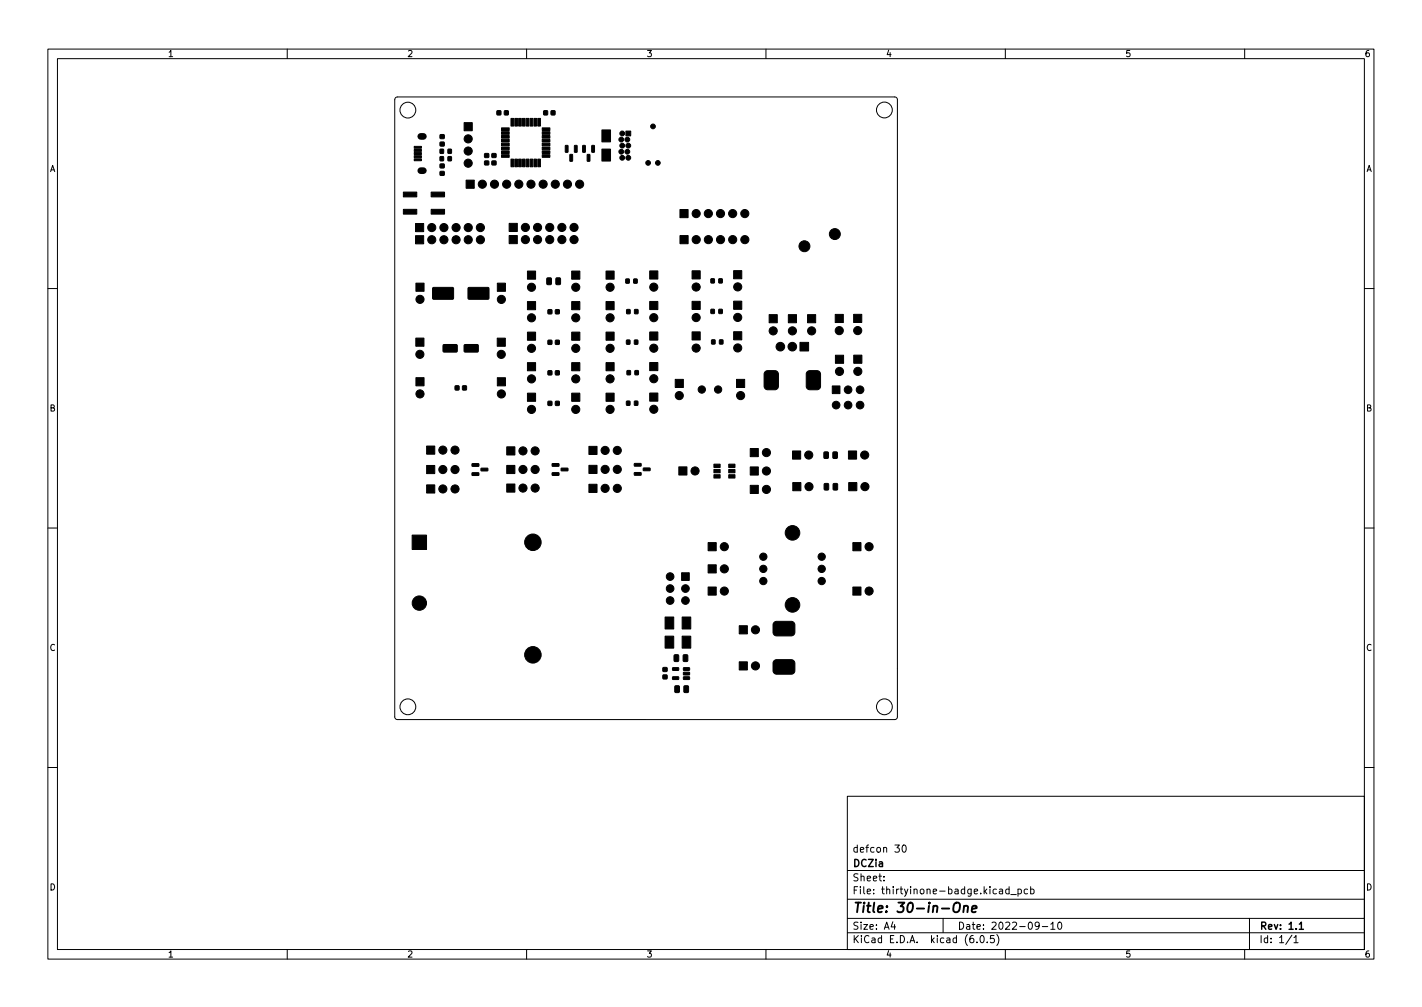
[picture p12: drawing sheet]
<svg xmlns="http://www.w3.org/2000/svg" width="297mm" height="210mm" viewBox="0 0 297 210" stroke-linecap="round" stroke-linejoin="round" font-family="sans-serif">
<g fill="none" stroke="#000" stroke-width=".21">
<path d="M10 10.2h277v190.1h-277zM12 12.2h273v186.1h-273zM60 10.2v2M110 10.2v2M160 10.2v2M210 10.2v2M260 10.2v2M82.6 20.4l.4-.2h103.9l.4 .3 .2 .3v128.9l-.3 .4-.3 .1h-103.9l-.4-.2-.1-.3v-128.9zM10 60.2h2M285 60.2h2M10 110.2h2M285 110.2h2"/>
<path d="M10 160.2h2M177 166.3h108v32h-108zM186.9 176.4h1l-.5 .6 .4 .1v.7l-.2 .1-.7-.1M188.6 176.6l.2-.2a.8 .8 0 0 1 .5 .8 .8 .8 0 0 1-.5 .7l-.2-.1-.2-.4zM285 160.2h2M60 198.3v2M110 198.3v2M160 198.3v2M177 194.8h108M177 191.8h108M177 187.8h108M177 181.8h108"/>
<path d="M184.6 183.8v.1M184.6 183v.1M186.5 192.5l-.4 1h1M186.9 193v1M197 191.8v3M204.1 196.7v.1M204.9 195.4l.2-.1a.8 .8 0 0 1 .5 .8 .8 .8 0 0 1-.5 .7 1 1 0 0 1-.2-1.4zM206.2 196.7v.1M207.6 195.3h-.7v.7l.2-.1 .5 .1 .1 .2-.1 .5-.2 .1-.5-.1M208.2 195.1a1.72 1.72 0 0 1 0 2.3M208.8 185.7h.6v.9M209.4 186l-.5 .1-.2 .2 .2 .3h.5"/>
<path d="M210 198.3v2M210.8 185.7l-.4-.1-.3 .3 .1 .7h.6M210.8 185.1v1.5M211.1 186.8h1.2M212.6 185.7l.5-.1 .3 .3-.2 .7h-.6M212.6 185.6v1.5M214.6 185.7l-.4-.1-.3 .3 .2 .7h.5M215.3 185.7l.4-.1 .3 .3-.1 .7h-.6M215.3 185.1v1.5M217.1 193.2l-.3 .3-.4-.1-.2-.2 .2-.6 .4-.1 .2 .2a.99 .99 0 0 1-.4 1.3h-.2M217.7 193.5h1.2M219.5 193l.4-.5v1.5"/>
<path d="M219.5 194h.9M221.1 192.6l.2-.1a.8 .8 0 0 1 .5 .8 .8 .8 0 0 1-.5 .7 1 1 0 0 1-.2-1.4zM260 198.3v2M261 191.8v6.5M269.9 195.3l-1.3 1.9M270.3 195.8l.4-.5v1.5M270.3 196.8h.8"/>
<circle cx="85.2" cy="23" r="1.65"/>
<circle cx="184.7" cy="23" r="1.65"/>
<circle cx="85.2" cy="147.6" r="1.65"/>
<circle cx="184.7" cy="147.6" r="1.65"/>
</g>
<path d="M271.4 193l.4-.5v1.5M271.4 194h.9" fill="none" stroke="#000" stroke-width=".3"/>
<path d="M199.3 188.7a.69 .69 0 0 1 1.2 0 1.47 1.47 0 0 1-.6 1.8l-.6-.1a1.5 1.5 0 0 1 0-1.7zM201.4 189.3l.3-.2 .4 .1v1.3M201.4 189.1l-.2 1.4M203 189.8l1-.2v-.4h-.8l-.2 1 .2 .3 .6-.1" fill="none" stroke="#000" stroke-width=".4"/>
<g fill="#000" stroke="#000" stroke-width=".21">
<path d="M86.5 33.2h1.5v.4h-1.5zM86.5 32.5h1.5v.4h-1.5zM86.5 31.9h1.5v.4h-1.5zM86.5 31.2h1.5v.4h-1.5zM86.5 30.6h1.5v.4h-1.5zM91.9 31.2h.7v.8h-.7zM91.9 32.7h.7v.9h-.7zM92 35.8h.8v.8h-.8zM92 34.3h.8v.7h-.8zM92 29.7h.8v.8h-.8zM92 28.1h.8v.8h-.8zM93.6 31.2h.7v.8h-.7z"/>
<path d="M93.6 32.7h.7v.9h-.7zM96.9 25.6h1.7v1.7h-1.7zM97.4 37.6h1.7v1.7h-1.7zM101.3 33.6h.8v.8h-.8zM101.3 32.1h.8v.8h-.8zM102.8 33.6h.8v.8h-.8zM102.8 32.1h.8v.8h-.8zM103.8 23.1h.8v.9h-.8zM104.8 32.3h1.6v.5h-1.6zM104.8 31.5h1.6v.5h-1.6zM104.8 30.7h1.6v.5h-1.6zM104.8 29.9h1.6v.5h-1.6z"/>
<path d="M104.8 29.1h1.6v.5h-1.6zM104.8 28.3h1.6v.5h-1.6zM104.8 27.5h1.6v.5h-1.6zM104.8 26.7h1.6v.5h-1.6zM105.4 23.1h.7v.9h-.7zM106.7 24.7h.6v1.6h-.6zM106.7 33.2h.6v1.6h-.6zM107.5 24.7h.6v1.6h-.6zM107.5 33.2h.6v1.6h-.6zM108.3 24.7h.6v1.6h-.6zM108.3 33.2h.6v1.6h-.6zM109.1 24.7h.6v1.6h-.6z"/>
<path d="M109.1 33.2h.6v1.6h-.6zM109.9 24.7h.6v1.6h-.6zM109.9 33.2h.6v1.6h-.6zM110.7 24.7h.6v1.6h-.6zM110.7 33.2h.6v1.6h-.6zM111.5 24.7h.6v1.6h-.6zM111.5 33.2h.6v1.6h-.6zM112.3 24.7h.6v1.6h-.6zM112.3 33.2h.6v1.6h-.6zM113.3 26.7h1.6v.5h-1.6zM113.3 27.5h1.6v.5h-1.6zM113.3 28.3h1.6v.5h-1.6z"/>
<path d="M113.3 29.1h1.6v.5h-1.6zM113.3 29.9h1.6v.5h-1.6zM113.3 30.7h1.6v.5h-1.6zM113.3 31.5h1.6v.5h-1.6zM113.3 32.3h1.6v.5h-1.6zM113.6 23.1h.8v.9h-.8zM115.1 23.1h.8v.9h-.8zM118.1 30.4h.6l-.1 1.4-.5-.1zM119.1 32.3h.5l-.1 1.4-.5-.1zM120 30.4h.6l-.1 1.4-.5-.1zM121.7 30.4h.6l-.1 1.4-.5-.1zM122.7 32.3h.5l-.1 1.4-.4-.1z"/>
<path d="M123.6 30.4h.6l-.1 1.4-.5-.1zM125.7 31.1h1.8v2.5h-1.8zM125.7 27.1h1.8v2.5h-1.8zM130.7 27.4h1v1h-1zM84.3 40.1h2.8v1h-2.8zM84.3 43.7h2.8v1h-2.8zM86.8 49.2h1.7v1.7h-1.7zM86.8 46.7h1.7v1.7h-1.7zM90.1 40.1h2.8v1h-2.8zM90.1 43.7h2.8v1h-2.8zM106.4 49.2h1.7v1.7h-1.7zM106.4 46.6h1.7v1.7h-1.7z"/>
<path d="M110.2 56.6h1.7v1.7h-1.7zM114.3 58.1l.6-.1 .3 .1v1.1l-.2 .2h-.6l-.2-.1zM116.2 58.1l.6-.1 .3 .1v1.1l-.2 .2h-.6l-.2-.1zM119.4 56.6h1.7v1.7h-1.7zM126.6 56.6h1.7v1.7h-1.7zM130.7 58.3h.7v.8h-.7zM132.4 58.3h.7v.8h-.7zM135.7 56.6h1.7v1.7h-1.7zM142 43.7h1.7v1.7h-1.7zM142 49.2h1.7v1.7h-1.7zM144.6 56.5h1.7v1.7h-1.7zM148.5 58.2h.7v.9h-.7z"/>
<path d="M150.2 58.2h.7v.9h-.7zM153.2 56.5h1.7v1.7h-1.7zM86.9 70.6h1.7v1.7h-1.7zM86.9 59.1h1.7v1.7h-1.7zM90.4 60.1l4.2-.1 .2 .3-.1 2-.2 .2h-4l-.1-.2zM92.6 72l2.8-.1 .1 .3v1.2l-.2 .1h-2.6l-.2-.2zM97 72l2.8-.1 .1 .3v1.2l-.2 .1h-2.6l-.2-.2zM97.8 60.1l4.2-.1 .2 .3-.1 2-.2 .2h-4l-.1-.2zM103.9 70.6h1.7v1.7h-1.7zM103.9 59.1h1.7v1.7h-1.7zM110.2 75.7h1.7v1.7h-1.7zM110.2 69.3h1.7v1.7h-1.7z"/>
<path d="M110.2 63h1.7v1.7h-1.7zM114.5 77.4h.8v.9h-.8zM114.5 71.1h.8v.8h-.8zM114.5 64.7h.8v.8h-.8zM116 77.4h.8v.9h-.8zM116 71.1h.8v.8h-.8zM116 64.7h.8v.8h-.8zM119.4 69.3h1.7v1.7h-1.7zM119.4 75.7h1.7v1.7h-1.7zM119.4 63h1.7v1.7h-1.7zM126.6 63h1.7v1.7h-1.7zM126.6 75.7h1.7v1.7h-1.7z"/>
<path d="M126.6 69.3h1.7v1.7h-1.7zM130.9 71h.7v.9h-.7zM130.9 64.6h.7v.9h-.7zM131 77.4h.7v.8h-.7zM132.5 71h.7v.9h-.7zM132.6 64.6h.7v.9h-.7zM132.6 77.4h.7v.8h-.7zM135.7 75.7h1.7v1.7h-1.7zM135.7 62.9h1.7v1.7h-1.7zM135.7 69.3h1.7v1.7h-1.7zM144.6 69.3h1.7v1.7h-1.7zM144.6 62.9h1.7v1.7h-1.7z"/>
<path d="M148.5 64.6h.7v.8h-.7zM148.7 71h.6v.8h-.6zM150.2 64.6h.7v.8h-.7zM150.3 71h.7v.8h-.7zM153.2 69.3h1.7v1.7h-1.7zM153.2 62.9h1.7v1.7h-1.7zM160.7 65.7h1.7v1.7h-1.7zM159.8 77.7l.6-.3h1.6l.4 .3 .2 .4v2.5l-.3 .6-.4 .2h-1.5l-.6-.3-.2-.5v-2.5zM164.7 65.7h1.7v1.7h-1.7zM167.1 71.5h1.8v1.8h-1.8zM168.7 65.7h1.7v1.7h-1.7zM168.7 77.5l.5-.1h1.5l.5 .3 .2 .4v2.5l-.3 .6-.4 .2h-1.5l-.6-.3-.2-.5v-2.5z"/>
<path d="M174.5 65.6h1.7v1.7h-1.7zM174.5 74.2h1.7v1.7h-1.7zM178.3 65.6h1.7v1.7h-1.7zM178.3 74.2h1.7v1.7h-1.7zM86.9 78.9h1.7v1.7h-1.7zM89.1 93.1h1.7v1.7h-1.7zM89.1 97.2h1.7v1.7h-1.7zM95.1 80.6h.8v.8h-.8zM96.6 80.6h.8v.8h-.8zM98.6 96.8h1.4v.5l-1.3 .1zM98.6 98.7h1.4v.5l-1.3 .1zM100.5 97.8l1.3-.1 .1 .5-1.4 .1z"/>
<path d="M103.9 78.9h1.7v1.7h-1.7zM105.9 93.3h1.7v1.7h-1.7zM105.9 97.2h1.7v1.7h-1.7zM110.2 82.1h1.7v1.7h-1.7zM114.5 83.8h.8v.8h-.8zM115.4 96.8h1.3l.1 .5-1.4 .1zM115.4 98.7h1.3l.1 .5-1.4 .1zM116 83.8h.8v.8h-.8zM117.2 97.8l1.4-.1 .1 .5-1.4 .1zM119.4 82.1h1.7v1.7h-1.7zM123 93.2h1.7v1.7h-1.7zM123 97.2h1.7v1.7h-1.7z"/>
<path d="M126.6 82.1h1.7v1.7h-1.7zM130.9 83.8h.7v.8h-.7zM132.5 96.8h1.4v.5h-1.3zM132.5 98.7h1.4v.5h-1.3zM132.5 83.8h.7v.8h-.7zM134.4 97.7h1.3l.1 .5-1.4 .1zM135.7 82.1h1.7v1.7h-1.7zM141 79.2h1.7v1.7h-1.7zM141.8 97.5h1.7v1.7h-1.7zM149.1 96.9h1.3v.7h-1.3zM149.1 98h1.3v.7h-1.3zM149.1 99.1h1.3v.7h-1.3z"/>
<path d="M152.2 99.1h1.3v.7h-1.3zM152.2 98h1.3v.7h-1.3zM152.2 96.9h1.3v.7h-1.3zM153.9 79.2h1.7v1.7h-1.7zM156.7 97.5h1.7v1.7h-1.7zM156.7 93.6h1.7v1.7h-1.7zM165.5 94.2h1.7v1.7h-1.7zM172.2 94.4l.6-.1 .2 .2 .1 1-.2 .2h-.6l-.2-.1zM173.9 80.6h1.6v1.6h-1.6zM174 94.4l.7-.1 .2 .2v1l-.1 .2h-.6l-.2-.1zM177.2 94.2h1.7v1.7h-1.7zM86.1 111.7h3v3h-3z"/>
<path d="M89.1 101.2h1.7v1.7h-1.7zM105.9 101.1h1.7v1.7h-1.7zM123 101.1h1.7v1.7h-1.7zM142.4 119.6h1.6v1.6h-1.6zM147.9 117.9h1.7v1.7h-1.7zM147.9 113.3h1.7v1.7h-1.7zM156.7 101.3h1.7v1.7h-1.7zM165.6 100.8h1.7v1.7h-1.7zM172.2 101l.7-.1 .2 .2v1l-.1 .2h-.6l-.2-.1zM174.1 101l.6-.1 .3 .2v1l-.2 .2h-.5l-.3-.1zM177.3 100.8h1.7v1.7h-1.7zM178.2 113.3h1.7v1.7h-1.7z"/>
<path d="M138.9 128.8h1.8v2.5h-1.8zM138.9 132.8h1.8v2.5h-1.8zM140.9 136.8l.6-.1 .3 .1v1.1l-.2 .2h-.6l-.2-.1zM140.5 139.4h1.2l.1 .5-1.2 .1zM142.5 128.8h1.8v2.5h-1.8zM142.5 132.8h1.8v2.5h-1.8zM142.8 136.8l.6-.1 .3 .1v1.1l-.2 .2h-.6l-.2-.1zM142.8 139.4h1.2l.1 .5-1.3 .1zM147.9 122.6h1.7v1.7h-1.7zM154.4 138.2h1.7v1.7h-1.7zM154.4 130.7h1.7v1.7h-1.7zM161.8 129.9l.4-.2 3.4 .1 .4 .5v2l-.2 .3-.5 .2-3.4-.1-.3-.2-.1-.5v-1.7z"/>
<path d="M178.2 122.6h1.7v1.7h-1.7zM138.5 141h.8v.7h-.8zM138.5 139.4h.8v.8h-.8zM141 143.2h.7l.2 .1v1.1l-.1 .2h-.6l-.2-.1zM140.5 141.3h1.2l.1 .5-1.2 .1zM142.9 143.2h.7l.2 .1v1.1l-.1 .2h-.6l-.2-.1zM142.8 141.3h1.2l.1 .5-1.3 .1zM142.8 140.4l1.2-.1 .1 .5-1.3 .1zM161.8 137.9l.4-.2 3.4 .1 .4 .5v2l-.2 .3-.5 .2-3.4-.1-.3-.2-.1-.5v-1.7z"/>
<circle cx="97.8" cy="34.1" r=".85"/>
<circle cx="97.8" cy="29" r=".85"/>
<circle cx="97.8" cy="31.5" r=".85"/>
<circle cx="100.8" cy="38.5" r=".85"/>
<circle cx="103.3" cy="38.5" r=".85"/>
<circle cx="105.8" cy="38.5" r=".85"/>
<circle cx="108.4" cy="38.5" r=".85"/>
<circle cx="110.9" cy="38.5" r=".85"/>
<circle cx="113.5" cy="38.5" r=".85"/>
<circle cx="116" cy="38.5" r=".85"/>
<circle cx="118.5" cy="38.5" r=".85"/>
<circle cx="121.1" cy="38.5" r=".85"/>
<circle cx="129.8" cy="31.7" r=".5"/>
<circle cx="129.8" cy="29.1" r=".5"/>
<circle cx="130" cy="27.9" r=".5"/>
<circle cx="130" cy="30.4" r=".5"/>
<circle cx="130" cy="32.9" r=".5"/>
<circle cx="131" cy="31.7" r=".5"/>
<circle cx="131" cy="29.1" r=".5"/>
<circle cx="131.2" cy="32.9" r=".5"/>
<circle cx="131.2" cy="30.4" r=".5"/>
<circle cx="135.4" cy="34" r=".49"/>
<circle cx="136.4" cy="26.4" r=".49"/>
<circle cx="137.4" cy="34" r=".49"/>
<circle cx="90.2" cy="47.5" r=".85"/>
<circle cx="90.2" cy="50.1" r=".85"/>
<circle cx="92.7" cy="50.1" r=".85"/>
<circle cx="92.7" cy="47.5" r=".85"/>
<circle cx="95.3" cy="47.5" r=".85"/>
<circle cx="95.3" cy="50.1" r=".85"/>
<circle cx="97.8" cy="50.1" r=".85"/>
<circle cx="97.8" cy="47.5" r=".85"/>
<circle cx="100.3" cy="47.5" r=".85"/>
<circle cx="100.3" cy="50.1" r=".85"/>
<circle cx="109.8" cy="47.5" r=".85"/>
<circle cx="109.8" cy="50" r=".85"/>
<circle cx="111" cy="60" r=".85"/>
<circle cx="112.3" cy="50" r=".85"/>
<circle cx="112.3" cy="47.5" r=".85"/>
<circle cx="114.8" cy="47.5" r=".85"/>
<circle cx="114.8" cy="50" r=".85"/>
<circle cx="117.4" cy="50" r=".85"/>
<circle cx="117.4" cy="47.5" r=".85"/>
<circle cx="119.9" cy="47.5" r=".85"/>
<circle cx="119.9" cy="50" r=".85"/>
<circle cx="120.3" cy="60" r=".85"/>
<circle cx="127.4" cy="60" r=".85"/>
<circle cx="136.6" cy="60" r=".85"/>
<circle cx="145.4" cy="59.9" r=".85"/>
<circle cx="145.4" cy="44.6" r=".85"/>
<circle cx="145.4" cy="50" r=".85"/>
<circle cx="148" cy="44.6" r=".85"/>
<circle cx="148" cy="50" r=".85"/>
<circle cx="150.5" cy="44.6" r=".85"/>
<circle cx="150.5" cy="50" r=".85"/>
<circle cx="153" cy="44.6" r=".85"/>
<circle cx="153.1" cy="50" r=".85"/>
<circle cx="154.1" cy="59.9" r=".85"/>
<circle cx="155.6" cy="44.6" r=".85"/>
<circle cx="155.6" cy="50" r=".85"/>
<circle cx="168" cy="51.4" r="1.14"/>
<circle cx="174.4" cy="48.9" r="1.14"/>
<circle cx="87.7" cy="74" r=".85"/>
<circle cx="87.7" cy="62.5" r=".85"/>
<circle cx="104.7" cy="74" r=".85"/>
<circle cx="104.7" cy="62.5" r=".85"/>
<circle cx="111" cy="66.4" r=".85"/>
<circle cx="111" cy="79.1" r=".85"/>
<circle cx="111" cy="72.7" r=".85"/>
<circle cx="120.3" cy="66.4" r=".85"/>
<circle cx="120.3" cy="72.7" r=".85"/>
<circle cx="120.3" cy="79.1" r=".85"/>
<circle cx="127.4" cy="72.7" r=".85"/>
<circle cx="127.4" cy="66.4" r=".85"/>
<circle cx="127.4" cy="79.1" r=".85"/>
<circle cx="136.6" cy="72.7" r=".85"/>
<circle cx="136.6" cy="66.3" r=".85"/>
<circle cx="136.6" cy="79.1" r=".85"/>
<circle cx="145.4" cy="66.3" r=".85"/>
<circle cx="145.4" cy="72.7" r=".85"/>
<circle cx="154.1" cy="72.7" r=".85"/>
<circle cx="154.1" cy="66.3" r=".85"/>
<circle cx="161.5" cy="69.1" r=".85"/>
<circle cx="163" cy="72.4" r=".9"/>
<circle cx="165.5" cy="72.4" r=".9"/>
<circle cx="165.5" cy="69.1" r=".85"/>
<circle cx="169.5" cy="69.1" r=".85"/>
<circle cx="175.3" cy="69" r=".85"/>
<circle cx="175.4" cy="77.6" r=".85"/>
<circle cx="179.2" cy="69" r=".85"/>
<circle cx="179.2" cy="77.5" r=".85"/>
<circle cx="87.7" cy="82.2" r=".85"/>
<circle cx="92.5" cy="98" r=".85"/>
<circle cx="92.5" cy="94" r=".85"/>
<circle cx="95" cy="98" r=".85"/>
<circle cx="95" cy="94" r=".85"/>
<circle cx="104.7" cy="82.3" r=".85"/>
<circle cx="109.2" cy="94.1" r=".85"/>
<circle cx="109.2" cy="98" r=".85"/>
<circle cx="111" cy="85.5" r=".85"/>
<circle cx="111.8" cy="94.1" r=".85"/>
<circle cx="111.8" cy="98" r=".85"/>
<circle cx="120.3" cy="85.5" r=".85"/>
<circle cx="126.4" cy="94" r=".85"/>
<circle cx="126.4" cy="98" r=".85"/>
<circle cx="127.4" cy="85.5" r=".85"/>
<circle cx="128.9" cy="94" r=".85"/>
<circle cx="128.9" cy="98" r=".85"/>
<circle cx="136.6" cy="85.5" r=".85"/>
<circle cx="141.9" cy="82.6" r=".85"/>
<circle cx="145.2" cy="98.3" r=".85"/>
<circle cx="146.6" cy="81.3" r=".76"/>
<circle cx="150" cy="81.3" r=".76"/>
<circle cx="154.7" cy="82.6" r=".85"/>
<circle cx="160.1" cy="94.5" r=".85"/>
<circle cx="160.1" cy="98.3" r=".85"/>
<circle cx="168.9" cy="95" r=".85"/>
<circle cx="174.7" cy="84.6" r=".8"/>
<circle cx="177.2" cy="84.6" r=".8"/>
<circle cx="177.2" cy="81.4" r=".8"/>
<circle cx="179.7" cy="84.6" r=".8"/>
<circle cx="179.7" cy="81.4" r=".8"/>
<circle cx="180.6" cy="95" r=".85"/>
<circle cx="92.5" cy="102.1" r=".85"/>
<circle cx="95" cy="102.1" r=".85"/>
<circle cx="109.2" cy="101.9" r=".85"/>
<circle cx="111.3" cy="113.2" r="1.72"/>
<circle cx="111.8" cy="101.9" r=".85"/>
<circle cx="126.4" cy="102" r=".85"/>
<circle cx="128.9" cy="102" r=".85"/>
<circle cx="151.3" cy="118.8" r=".85"/>
<circle cx="151.3" cy="114.1" r=".85"/>
<circle cx="159.4" cy="118.8" r=".76"/>
<circle cx="159.4" cy="116.2" r=".76"/>
<circle cx="160.1" cy="102.2" r=".85"/>
<circle cx="165.5" cy="111.3" r="1.52"/>
<circle cx="169" cy="101.6" r=".85"/>
<circle cx="171.6" cy="118.8" r=".76"/>
<circle cx="171.6" cy="116.2" r=".76"/>
<circle cx="180.7" cy="101.6" r=".85"/>
<circle cx="181.5" cy="114.1" r=".85"/>
<circle cx="87.6" cy="125.9" r="1.5"/>
<circle cx="111.3" cy="136.7" r="1.72"/>
<circle cx="140" cy="125.4" r=".8"/>
<circle cx="140" cy="120.4" r=".8"/>
<circle cx="140" cy="122.9" r=".8"/>
<circle cx="143.2" cy="125.4" r=".8"/>
<circle cx="143.2" cy="122.9" r=".8"/>
<circle cx="151.3" cy="123.4" r=".85"/>
<circle cx="157.8" cy="139" r=".85"/>
<circle cx="157.8" cy="131.5" r=".85"/>
<circle cx="159.4" cy="121.3" r=".76"/>
<circle cx="165.5" cy="126.3" r="1.52"/>
<circle cx="171.6" cy="121.3" r=".76"/>
<circle cx="181.5" cy="123.4" r=".85"/>
</g>
<path d="M87.9 35.6h.5M87.9 28.5h.5" fill="none" stroke="#000" stroke-width="1.4"/>
<text font-size="2.8" x="178" y="190.6">Title: 30-in-One</text>
<g font-size="2.1">
<text x="178" y="178">defcon 30</text>
<text x="178" y="184">Sheet:</text>
<text x="178" y="181">DCZia</text>
<text x="178" y="186.7">File: thirtyinone-badge.kicad_pcb</text>
<text x="178" y="196.9">KiCad E.D.A. kicad (6.0.5)</text>
<text x="178" y="194.1">Size: A4</text>
<text x="200" y="194.1">Date: 2022-09-10</text>
<text x="263" y="194.1">Rev: 1.1</text>
<text x="263" y="196.9">Id: 1/1</text>
</g>
<g font-size="1.8">
<text x="35" y="11.9">1</text>
<text x="85" y="11.9">2</text>
<text x="135" y="11.9">3</text>
<text x="185" y="11.9">4</text>
<text x="235" y="11.9">5</text>
<text x="285" y="11.9">6</text>
<text x="10.3" y="35.9">A</text>
<text x="285.3" y="35.9">A</text>
<text x="10.3" y="85.9">B</text>
<text x="285.3" y="85.9">B</text>
<text x="10.3" y="135.9">C</text>
<text x="285.3" y="135.9">C</text>
<text x="10.3" y="185.9">D</text>
<text x="285.3" y="185.9">D</text>
<text x="35" y="199.9">1</text>
<text x="85" y="199.9">2</text>
<text x="135" y="199.9">3</text>
<text x="185" y="199.9">4</text>
<text x="235" y="199.9">5</text>
<text x="285" y="199.9">6</text>
</g>
</svg>
